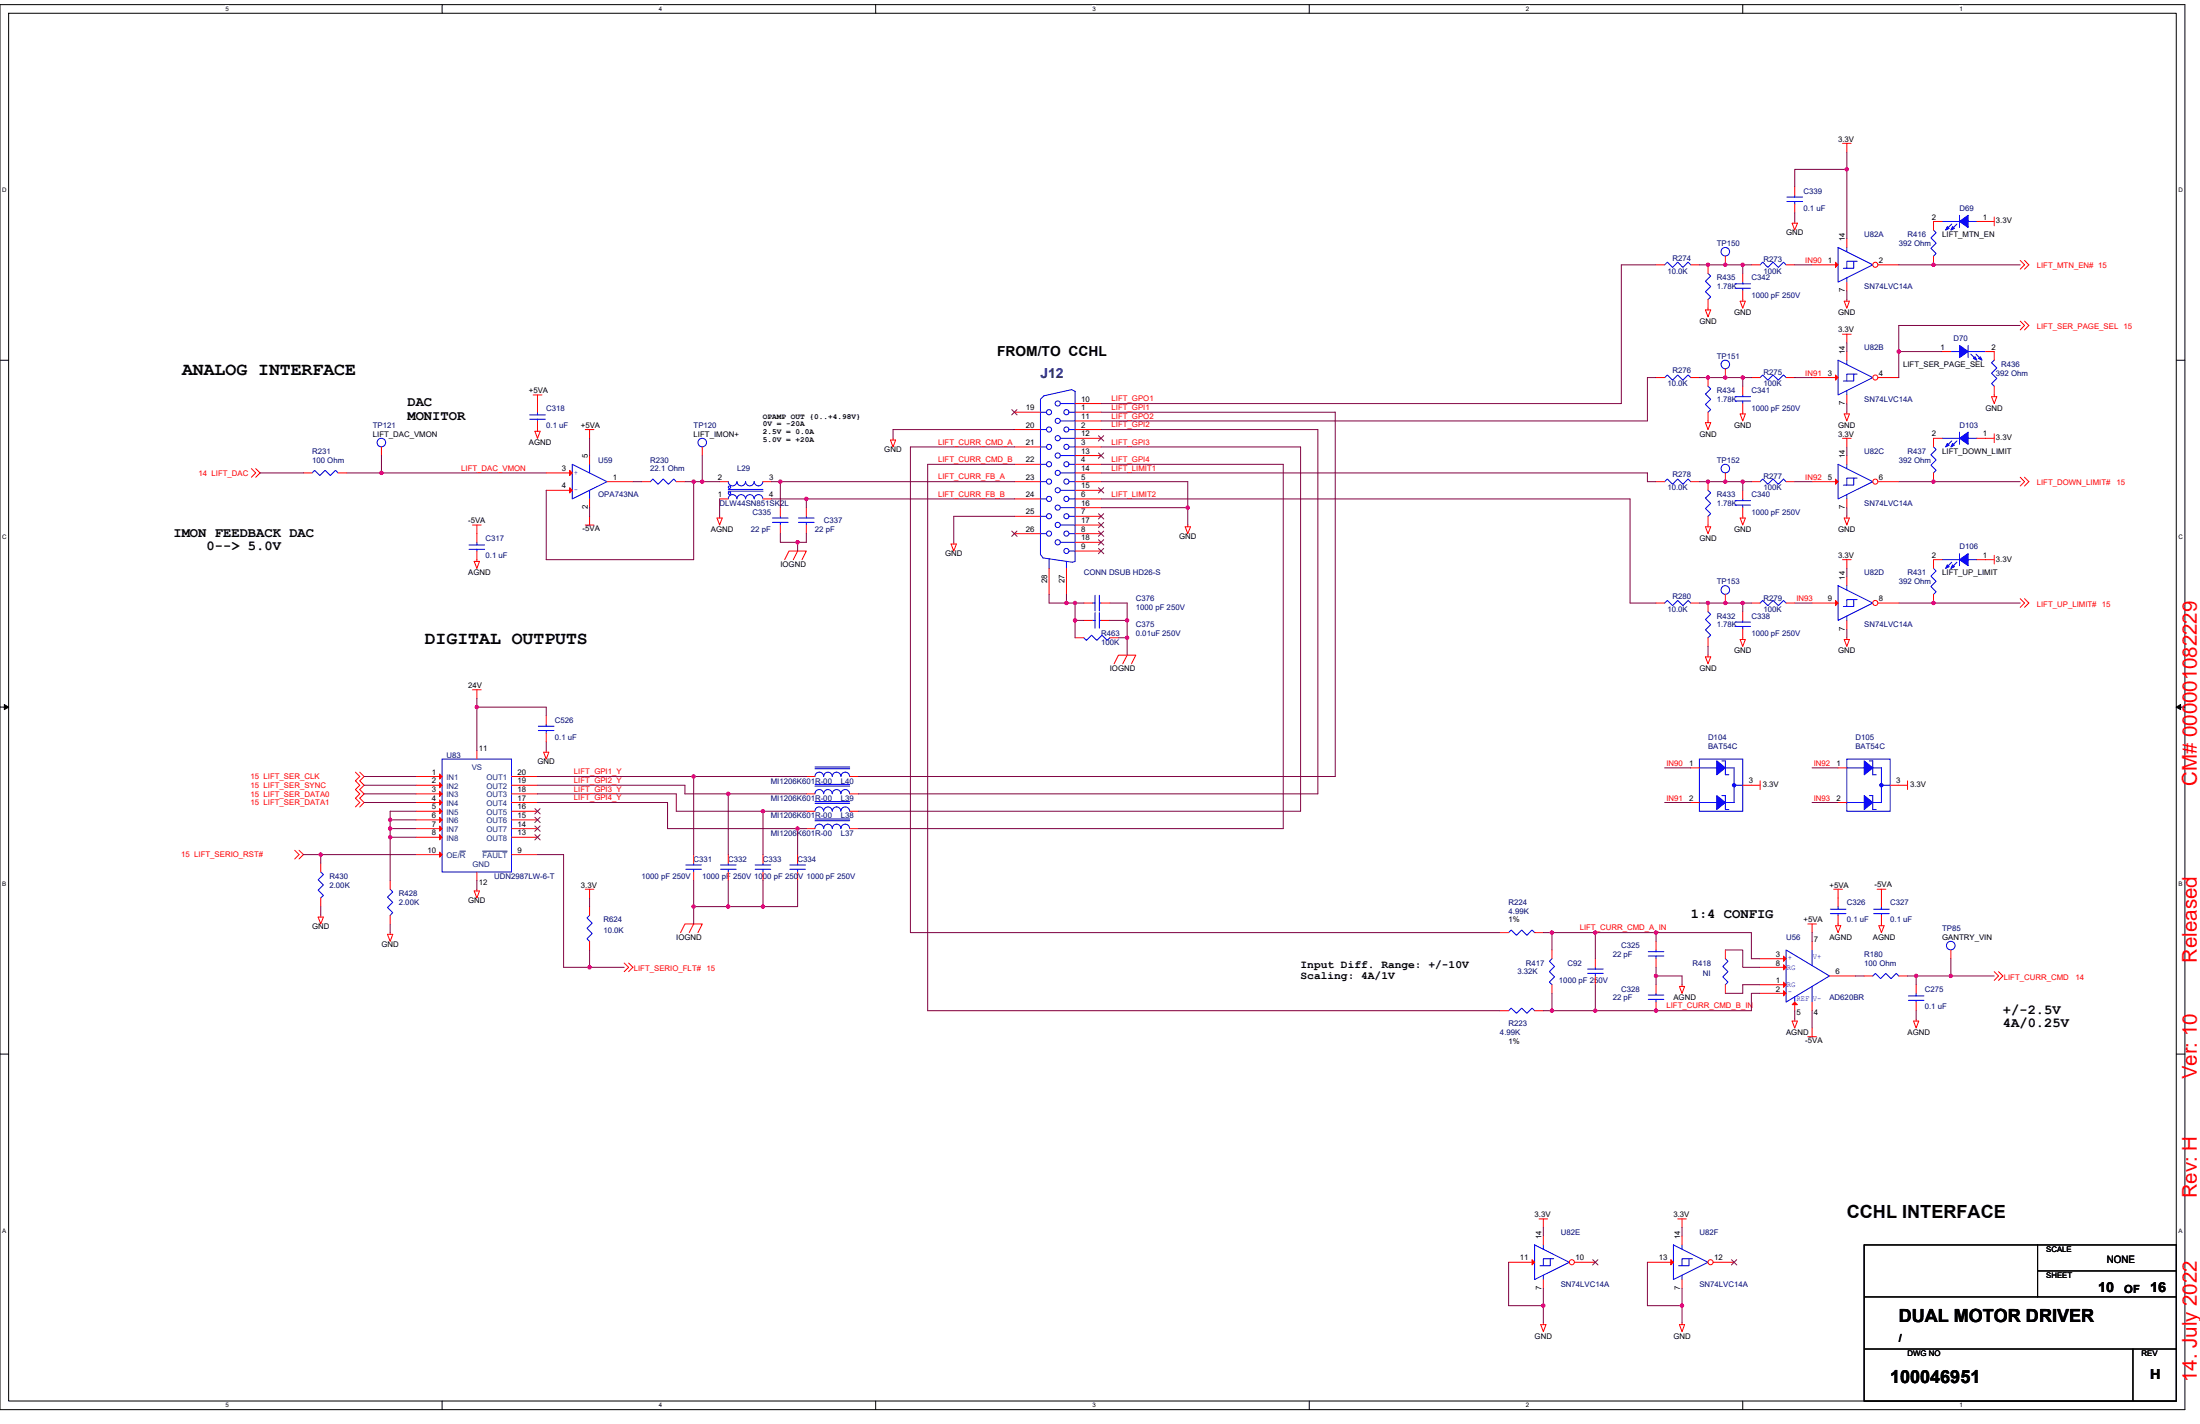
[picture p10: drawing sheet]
<svg xmlns="http://www.w3.org/2000/svg" width="432mm" height="279mm" viewBox="0 0 432 279" stroke-linecap="round" stroke-linejoin="round" font-family="sans-serif">
<path d="M0 .9h428.8v275.7h-428.8zM1.7 2.6h425.4v272.3h-425.4z" fill="none" stroke="#000" stroke-width=".2"/>
<g fill="#fff">
<path d="M44.2 1.1h.7v1.3h-.7z"/>
<path d="M44.2 275.1h.7v1.3h-.7z"/>
</g>
<path d="M86.8 .9v1.7M86.8 274.9v1.7" fill="none" stroke="#000" stroke-width=".2"/>
<g fill="#fff">
<path d="M129.3 1.1h.7v1.3h-.7z"/>
<path d="M129.3 275.1h.7v1.3h-.7z"/>
</g>
<path d="M171.9 .9v1.7M171.9 274.9v1.7" fill="none" stroke="#000" stroke-width=".2"/>
<g fill="#fff">
<path d="M214.4 1.1h.7v1.3h-.7z"/>
<path d="M214.4 275.1h.7v1.3h-.7z"/>
</g>
<path d="M257 .9v1.7M257 274.9v1.7" fill="none" stroke="#000" stroke-width=".2"/>
<g fill="#fff">
<path d="M299.5 1.1h.7v1.3h-.7z"/>
<path d="M299.5 275.1h.7v1.3h-.7z"/>
</g>
<path d="M342.1 .9v1.7M342.1 274.9v1.7" fill="none" stroke="#000" stroke-width=".2"/>
<g fill="#fff">
<path d="M384.6 1.1h.7v1.3h-.7z"/>
<path d="M384.6 275.1h.7v1.3h-.7z"/>
<path d="M.4 36.6h.9v1.4h-.9z"/>
<path d="M427.6 36.6h.8v1.4h-.8z"/>
<path d="M.4 104.7h.9v1.3h-.9z"/>
<path d="M427.6 104.7h.8v1.3h-.8z"/>
</g>
<path d="M0 70.7h1.7M427.1 70.7h1.7" fill="none" stroke="#000" stroke-width=".2"/>
<g fill="#fff">
<path d="M.4 172.8h.8v1.3h-.8z"/>
<path d="M427.6 172.8h.7v1.3h-.7z"/>
</g>
<path d="M0 138.7h1.7M427.1 138.7h1.7" fill="none" stroke="#000" stroke-width=".2"/>
<path d="M.8 138.2l.9 .5-.9 .5zM427.1 138.7l.9-.5v1z" fill="#000" stroke="#000" stroke-width=".2"/>
<g fill="#fff">
<path d="M.4 240.9h.8v1.3h-.8z"/>
<path d="M427.6 240.9h.7v1.3h-.7z"/>
</g>
<path d="M0 206.8h1.7M427.1 206.8h1.7M365.9 254.5h61.2M365.9 244.3h61.2v30.6h-61.2zM399.9 244.3v10.2M399.9 249.4h27.2M365.9 264.7h61.2M418.6 264.7v10.2" fill="none" stroke="#000" stroke-width=".2"/>
<g fill="none" stroke="#f00" stroke-width=".2">
<path d="M361.6 28.1h1.7M362.5 28.1v1.7M338.6 50.2v1.8M341.5 59.1h1.1l-.5 1.4zM342.1 58.8v.3M351.7 43.8h1.1l-.5 1.3zM352.3 43.5v.3M362 59.1h1l-.5 1.4zM362.5 58.8v.3M389.7 43.5h1.7M391.4 42.6v1.7M396.5 51.1l.9 .9-.9 .8"/>
<path d="M397.4 51.1l.8 .9-.8 .8M104.6 77.5h1.8M105.5 77.5v1.7M334.7 60.8h1.1l-.6 1.4zM335.2 60.5v.3M355.7 74.1h5.1M361.6 65.6h1.7M362.5 65.6v1.7M381.2 69h1.7M389.7 69h1.7M390.9 77.8h1l-.5 1.4zM391.4 77.5v.3"/>
<path d="M396.5 63l.9 .9-.9 .8M397.4 63l.8 .9-.8 .8M49.3 91.9l.9 .9-.9 .8M50.2 91.9l.9 .9-.9 .8M105 84.6h1l-.5 1.4zM105.5 84.3v.3M114.9 84.3h1.7M115.7 84.3v1.7M174.8 86.3h1l-.5 1.4zM175.3 86v.3M334.7 82.9h1.1l-.6 1.4zM335.2 82.6v.3"/>
<path d="M341.5 81.2h1.1l-.5 1.4zM342.1 80.9v.3M361.6 86h1.7M362 81.2h1l-.5 1.4zM362.5 86v1.7M362.5 80.9v.3M389.7 86h1.7M391.4 85.1v1.7M396.5 93.6l.9 .9-.9 .9M397.4 93.6l.8 .9-.8 .9M92.7 103h1.7M93.1 110.2h1l-.5 1.3z"/>
<path d="M93.6 109.8v.4M93.6 103v1.7M114.9 103h1.7M115.7 101.3v1.7M140.7 101.6h1.1l-.6 1.4zM141.2 101.3v.3M154 109.8l.9-1.7h3.4l-.9 1.7M156.5 108.1l-.8 1.7M186.7 106.7h1l-.5 1.4zM187.2 106.4v.3M232.6 103.4h1.1l-.6 1.3zM233.1 103v.4"/>
<path d="M334.7 103.4h1.1l-.6 1.3zM335.2 103v.4M338.6 116.6v1.7M341.5 101.6h1.1l-.5 1.4zM342.1 101.3v.3M343.7 118.3h1.8M350.6 118.3h1.7M361.6 109.8h1.7M362 101.6h1l-.5 1.4zM362.5 101.3v.3M362.5 109.8v1.7M389.7 109.8h1.7"/>
<path d="M391.4 109v1.7M396.5 117.5l.9 .8-.9 .9M397.4 117.5l.8 .8-.8 .9M92.7 135.3h1.7M93.6 135.3v1.8M218.7 130.2l.8-1.7h3.4l-.8 1.7M221.2 128.5l-.8 1.7M334.7 128.9h1.1l-.6 1.3zM335.2 128.5v.4M341.5 125.5h1.1l-.5 1.3zM342.1 125.1v.4M362 125.5h1l-.5 1.3z"/>
<path d="M362.5 125.1v.4M69.8 151.5l.8 .9-.8 .8 .8 .9-.8 .8 .8 .9-.8 .8 .8 .9-.8 .8M70.6 151.5l.9 .9-.9 .8 .9 .9-.9 .8 .9 .9-.9 .8 .9 .9-.9 .8M106.7 147.6h1l-.5 1.3zM107.2 147.3v.3M158.3 159.2h1.7M166.8 159.2h1.7M343.7 154.1h1.8M345.5 153.2v1.7M372.7 154.1h1.7M374.4 153.2v1.7M57.8 166.8l.9 .9-.9 .8"/>
<path d="M58.7 166.8l.9 .9-.9 .8M62.4 179.9h1.1l-.6 1.4zM62.9 179.6v.3M93.1 174.8h1l-.5 1.4zM93.6 174.5v.3M114.9 174.5h1.7M115.7 174.5v1.7M158.3 162.6h1.7M166.8 162.6h1.7M359.9 174.5h1.7M360.8 174.5v1.7M368.4 174.5h1.7"/>
<path d="M369.3 174.5v1.7M76.1 183.3h1l-.5 1.4zM76.6 183v.3M122.5 189l.9 .8-.9 .8M123.4 189l.8 .8-.8 .8M133.6 183l.8-1.7h3.4l-.8 1.7M136.1 181.3l-.8 1.7M329.6 193.5h1l-.5 1.4zM330.1 193.2v.3M354.8 181.3h1.7M355.7 181.3v1.7M360.3 181.6h1l-.5 1.4z"/>
<path d="M360.8 181.3v.3M365.9 191.5h1.7M368.8 181.6h1l-.5 1.4zM369.3 181.3v.3M372.7 191.5h1.7M391.4 190.6l.9 .9-.9 .9M392.3 190.6l.8 .9-.8 .9M351.7 200.3h1.1l-.5 1.4zM352.3 200v.3M354.8 203.4h1.7M355.7 201.7v1.7M375.6 200.3h1l-.5 1.4z"/>
<path d="M376.1 200v.3M302.1 239.2h1.7M302.9 239.2v1.7M329.3 239.2h1.7M330.1 239.2v1.7M302.4 259.9h1l-.5 1.4zM302.9 259.6v.3M329.6 259.9h1l-.5 1.4zM330.1 259.6v.3"/>
</g>
<g fill="none" stroke="#00f" stroke-width=".2">
<path d="M360.8 70.7l6.8 3.4-6.8 3.4zM362.5 70.7v.8M362.5 76.6v.9M363.8 73.4v1.4h-2M364.5 73.4h-2v1.4M382.9 69h1.7M386.3 67.8v2.4M386.3 69h3.4M386.8 69.5l1 1M387.8 69.5l1.1 1M345.5 118.3l.5-.5 1 1 1-1 1 1 1.1-1 .5 .5M160 157.3h6.8"/>
<path d="M160 159.2a.85 .85 0 0 1 .8-.9 .85 .85 0 0 1 .8 .9M160 157.6h6.8M161.7 159.2a.84 .84 0 0 1 .8-.9 .84 .84 0 0 1 .8 .9 .85 .85 0 0 1 .9-.9 .85 .85 0 0 1 .8 .9M165.1 159.2a.85 .85 0 0 1 .8-.9 .85 .85 0 0 1 .9 .9M160 160.7h6.8M160 161h6.8M161.6 162.6a.85 .85 0 0 0-.8-.9 .85 .85 0 0 0-.8 .9M165 162.6a.85 .85 0 0 0-.8-.9 .85 .85 0 0 0-.9 .9 .84 .84 0 0 0-.8-.9 .84 .84 0 0 0-.8 .9M166.8 162.6a.85 .85 0 0 0-.9-.9 .85 .85 0 0 0-.8 .9M367.6 191.5l.5-.5 1 1 1-1 1.1 1 1-1 .5 .5"/>
<circle cx="338.6" cy="49.4" r=".84"/>
<circle cx="338.6" cy="115.8" r=".84"/>
</g>
<g fill="#00f" stroke="#00f" stroke-width=".2">
<path d="M384.6 67.8l1.7 1.2-1.7 1.2z"/>
<path d="M388.7 70l.3 .7-.7-.4z"/>
<path d="M387.7 70l.3 .7-.7-.4z"/>
</g>
<path d="M360.3 73.6l.5 .5-.5 .5z" fill="#f00" stroke="#f00" stroke-width=".2"/>
<circle cx="368.1" cy="74.1" r=".5" fill="#fff" stroke="#f00" stroke-width=".2"/>
<g fill="none" stroke="#f00" stroke-width=".2">
<path d="M335.2 52v1.7M335.2 58.8v1.7M362.5 77.5v1.7M362.5 69v1.7M368.6 74.1h4.1M153.2 99.6v1.7M343.7 94.5h1.8M350.6 94.5h1.7M153.2 103v1.7M325 118.3h1.7M331.9 118.3h1.6M211 125.1h1.7"/>
<path d="M217.8 125.1h1.7M342.1 120v1.7M342.1 123.4v1.7M156.5 167.7v1.7M156.5 171.1v1.7M304.6 193.2v1.7M304.6 186.4v1.7M313.1 188.1v1.7M313.1 191.5v1.7M325 184.7v1.7M325 188.1v1.7M296.1 247.7h5.1"/>
</g>
<g fill="none" stroke="#00f" stroke-width=".2">
<path d="M335.2 53.7l.6 .5-1.1 1 1.1 1-1.1 1 1.1 1.1-.6 .5M345.5 94.5l.5-.5 1 1 1-1 1 1 1.1-1 .5 .5M151.6 102.5h3.1M151.6 101.6h3.1M153.2 101.3v.3M153.2 102.5v.5M326.7 118.3l.6-.5 1 1 1-1 1 1 1-1 .6 .5M212.7 125.1l.5 .5 1-1 1.1 1 1-1 1 1 .5-.5M340.5 122.9h3.1M340.5 122.1h3.1M342.1 121.7v.4M342.1 122.9v.5"/>
<path d="M155 170.6h3.1M155 169.7h3.1M156.5 169.4v.3M156.5 170.6v.5M304.6 188.1l-.5 .5 1 1-1 1 1 1.1-1 1 .5 .5M311.6 191h3.1M311.6 190.1h3.1M313.1 189.8v.3M313.1 191v.5M323.5 187.6h3.1M323.5 186.7h3.1M325 186.4v.3"/>
<path d="M325 187.6v.5M301.2 244.3l6.8 3.4-6.8 3.4zM302.9 244.3v.8M302.9 250.2v.9M304.3 247v1.3h-2.1M304.9 247h-2v1.3"/>
</g>
<path d="M300.7 247.2l.5 .5-.5 .5z" fill="#f00" stroke="#f00" stroke-width=".2"/>
<circle cx="308.5" cy="247.7" r=".5" fill="#fff" stroke="#f00" stroke-width=".2"/>
<g fill="none" stroke="#f00" stroke-width=".2">
<path d="M343.7 52h1.8M350.6 52h1.7M343.7 74.1h1.8M350.6 74.1h1.7M379.5 86h1.7M388 86h1.7M360.8 150.7h1.7M360.8 157.5h1.7M371 154.1h1.7M142.9 167.7v1.7M142.9 171.1v1.7M149.8 167.7v1.7"/>
<path d="M149.8 171.1v1.7M345.5 188.1h5.1M345.5 189.8h5.1M345.5 193.2h5.1M345.5 194.9h5.1M352.3 196.6v1.7M355.7 196.6v1.7M355.7 184.7v1.7M359.1 191.5h5.1M302.9 251.1v1.7M302.9 242.5v1.8M309 247.7h4.1"/>
<path d="M323.3 247.7h5.1"/>
</g>
<path d="M312.6 247.2l1 1M313.6 247.2l-1 1" fill="none" stroke="#804000" stroke-width=".2"/>
<g fill="none" stroke="#00f" stroke-width=".2">
<path d="M345.5 52l.5-.6 1 1.1 1-1.1 1 1.1 1.1-1.1 .5 .6M345.5 74.1l.5-.5 1 1 1-1 1 1 1.1-1 .5 .5M381.2 86h3.4M383.1 86.5l-1.1 1M384.1 86.5l-1 1M384.6 84.8v2.4M386.3 86h1.7M362.5 148.9h8.5v10.3h-8.5zM362.5 157.5h3.4M362.5 150.7h3.4M366.9 149.3h.7v2.7h.7M366.9 156.1h.7v2.7h.7"/>
<path d="M367.6 150.7h1.7v6.8h-1.7M369.3 154.1h1.7M141.4 170.6h3.1M141.4 169.7h3.1M142.9 169.4v.3M142.9 170.6v.5M148.2 170.6h3.1M148.2 169.7h3.1M149.8 169.4v.3M149.8 170.6v.5M350.6 186.4l8.5 5.1-8.5 5.1zM352.3 195.6v1"/>
<path d="M355.7 186.4v3.1M355.7 193.5v3.1M328.4 244.3l6.8 3.4-6.8 3.4zM330.1 244.3v.8M330.1 250.2v.9M331.5 247v1.3h-2M332.2 247h-2.1v1.3"/>
</g>
<g fill="#00f" stroke="#00f" stroke-width=".2">
<path d="M384.6 86l1.7-1.2v2.4z"/>
<path d="M382.2 87l.4 .4-.7 .3z"/>
<path d="M383.2 87l.4 .4-.7 .3z"/>
<path d="M365.9 149.3l1.7 1.4-1.7 1.3z"/>
<path d="M365.9 156.1l1.7 1.4-1.7 1.3z"/>
<circle cx="369.3" cy="154.1" r=".33"/>
</g>
<g fill="#f00" stroke="#f00" stroke-width=".2">
<path d="M350.1 187.6l.5 .5-.5 .5z"/>
<path d="M350.1 189.3l.5 .5-.5 .5z"/>
<path d="M350.1 192.7l.5 .5-.5 .5z"/>
<path d="M350.1 194.4l.5 .5-.5 .5z"/>
<path d="M351.7 197.1l.6-.5 .5 .5z"/>
<path d="M327.9 247.2l.5 .5-.5 .5z"/>
</g>
<circle cx="335.7" cy="247.7" r=".5" fill="#fff" stroke="#f00" stroke-width=".2"/>
<g fill="none" stroke="#f00" stroke-width=".2">
<path d="M342.1 53.7v1.7M342.1 57.1v1.7M355.7 52h5.1M335.2 74.1v1.7M59.6 92.8h1.7M66.4 92.8h1.7M335.2 80.9v1.7M335.2 94.5v1.7M338.6 92.8v1.7M379.5 86v1.7M379.5 92.8v1.7M335.2 101.3v1.7"/>
<path d="M62.9 169.4v1.7M62.9 176.2v1.7M294.4 198.3h1.7M301.2 198.3h1.7M325 193.2v1.7M325 196.6v1.7M338.6 193.2v1.7M338.6 186.4v1.7M376.1 196.6v1.7M376.1 193.2v1.7M330.1 251.1v1.7M330.1 242.5v1.8"/>
<path d="M336.3 247.7h4.1"/>
</g>
<path d="M339.9 247.2l1 1M340.9 247.2l-1.1 1" fill="none" stroke="#804000" stroke-width=".2"/>
<g fill="none" stroke="#00f" stroke-width=".2">
<path d="M340.5 56.6h3.1M340.5 55.7h3.1M342.1 55.4v.3M342.1 56.6v.5M360.8 48.6l6.8 3.4-6.8 3.4zM362.5 48.6v.8M362.5 54.5v.9M363.8 51.3v1.3h-2M364.5 51.3h-2v1.3M335.2 75.8l.6 .5-1.1 1 1.1 1-1.1 1.1 1.1 1-.6 .5M61.3 92.8l.5-.5 1 1 1-1 1 1 1-1 .6 .5M335.2 96.2l.6 .5-1.1 1 1.1 1.1-1.1 1 1.1 1-.6 .5"/>
<path d="M379.5 87.7l.5 .5-1 1 1 1.1-1 1 1 1-.5 .5M62.9 171.1l.6 .5-1.1 1 1.1 1-1.1 1 1.1 1.1-.6 .5M296.1 198.3l.5-.5 1 1 1.1-1 1 1 1-1 .5 .5M323.5 196.1h3.1M323.5 195.2h3.1M325 194.9v.3M325 196.1v.5M338.6 188.1l.6 .5-1.1 1 1.1 1-1.1 1.1 1.1 1-.6 .5M374.6 195.4h3M374.6 196.3h3M376.1 196.3v.3M376.1 194.9v.5"/>
<circle cx="338.6" cy="91.9" r=".84"/>
</g>
<path d="M360.3 51.5l.5 .5-.5 .5z" fill="#f00" stroke="#f00" stroke-width=".2"/>
<circle cx="368.1" cy="52" r=".5" fill="#fff" stroke="#f00" stroke-width=".2"/>
<g fill="none" stroke="#f00" stroke-width=".2">
<path d="M362.5 55.4v1.7M362.5 46.8v1.8M368.6 52h4.1M338.6 72.4v1.7M212.7 118.3h1.7M216.1 118.3h1.7M355.7 118.3h5.1M212.7 121.7h1.7M216.1 121.7h1.7M81.7 152.4h5.1M81.7 154.1h5.1M81.7 155.8h5.1"/>
<path d="M81.7 157.5h5.1M81.7 159.2h5.1M93.6 147.3v1.6M100.4 152.4h5.1M100.4 154.1h5.1M100.4 155.8h5.1M100.4 157.5h5.1M100.4 159.2h5.1M158.3 155.8h1.7M158.3 152.4h1.7M166.8 155.8h1.7M166.8 152.4h1.7"/>
<path d="M81.7 160.9h5.1M81.7 162.6h5.1M81.7 164.3h5.1M81.7 167.7h5.1M93.6 171.1v1.7M100.4 160.9h5.1M100.4 162.6h5.1M100.4 164.3h5.1M100.4 167.7h5.1M360.8 179.6v1.7M360.8 176.2v1.7M369.3 179.6v1.7"/>
<path d="M369.3 176.2v1.7"/>
</g>
<g fill="none" stroke="#00f" stroke-width=".2">
<path d="M214.4 118.3h.5M214.9 116.8v3.1M215.8 118.3h.3M215.8 116.8v3.1M360.8 114.9l6.8 3.4-6.8 3.4zM362.5 114.9v.9M363.8 117.6v1.4h-2M364.5 117.6h-2v1.4M214.4 121.7h.5M214.9 120.2v3.1M215.8 121.7h.3M215.8 120.2v3.1"/>
<path d="M362.5 120.9v.8M86.8 148.9h13.6v22.2h-13.6zM160 153.9h6.8M160 150.5h6.8M160 154.2h6.8M160 150.8h6.8M161.6 155.7a.85 .85 0 0 0-.8-.8 .85 .85 0 0 0-.8 .8M161.6 152.3a.85 .85 0 0 0-.8-.8 .85 .85 0 0 0-.8 .8M165 155.7a.85 .85 0 0 0-.8-.8 .85 .85 0 0 0-.9 .8 .84 .84 0 0 0-.8-.8 .84 .84 0 0 0-.8 .8M165 152.3a.85 .85 0 0 0-.8-.8 .85 .85 0 0 0-.9 .8 .84 .84 0 0 0-.8-.8 .84 .84 0 0 0-.8 .8M166.8 155.7a.85 .85 0 0 0-.9-.8 .85 .85 0 0 0-.8 .8M166.8 152.3a.85 .85 0 0 0-.9-.8 .85 .85 0 0 0-.8 .8"/>
<path d="M359.2 178.4h3.1M359.2 179.3h3.1M360.8 179.3v.3M360.8 177.9v.5M367.7 178.4h3.1M367.7 179.3h3.1M369.3 179.3v.3M369.3 177.9v.5"/>
<circle cx="338.6" cy="71.5" r=".84"/>
</g>
<g fill="#f00" stroke="#f00" stroke-width=".2">
<path d="M86.3 151.8l.5 .6-.5 .5z"/>
<path d="M86.3 153.6l.5 .5-.5 .5z"/>
<path d="M86.3 155.3l.5 .5-.5 .5z"/>
<path d="M86.3 157l.5 .5-.5 .5z"/>
<path d="M86.3 158.7l.5 .5-.5 .5z"/>
<path d="M86.3 160.4l.5 .5-.5 .5z"/>
<path d="M86.3 162.1l.5 .5-.5 .5z"/>
<path d="M86.3 163.8l.5 .5-.5 .5z"/>
<path d="M86.3 167.2l.5 .5-.5 .5z"/>
<path d="M360.3 117.8l.5 .5-.5 .5z"/>
</g>
<path d="M105 158.7l1 1M106 158.7l-1 1M105 160.4l1 1M105 162.1l1 1M105 163.8l1 1M106 160.4l-1 1M106 162.1l-1 1M106 163.8l-1 1" fill="none" stroke="#804000" stroke-width=".2"/>
<path d="M90.3 167h1.1M94.7 167h4.8" fill="none" stroke="#004080" stroke-width=".2"/>
<circle cx="368.1" cy="118.3" r=".5" fill="#fff" stroke="#f00" stroke-width=".2"/>
<g fill="none" stroke="#f00" stroke-width=".2">
<path d="M352.3 36.6v1.7M325 52h1.7M331.9 52h1.6M352.3 40v1.7M379.5 50.2v1.8M381.2 43.5h-1.7v1.6M388 43.5h1.7M105.5 79.2v1.7M211 79.2h5.1M325 74.1h1.7M331.9 74.1h1.6M342.1 75.8v1.7"/>
<path d="M342.1 79.2v1.7M391.4 69v1.7M391.4 75.8v1.7M74.9 87.7v1.7M105.5 82.6v1.7M107.2 92.8h5.1M107.2 96.2h5.1M115.7 97.9v1.7M115.7 89.4v1.7M119.1 94.5h5.1M125.9 94.5h1.7M132.7 94.5h1.7"/>
<path d="M141.2 97.9h1.7M141.2 94.5h1.7M149.8 97.9h1.6M149.8 94.5h1.6M199.1 80.9h5.1M199.1 84.3h5.1M199.1 87.7h5.1M199.1 91.1h5.1M199.1 94.5h5.1M199.1 97.9h5.1M211 80.9h5.1M211 84.3h5.1"/>
<path d="M211 87.7h5.1M211 91.1h5.1M211 94.5h5.1M211 97.9h5.1M211 82.6h5.1M211 86h5.1M211 89.4h5.1M211 92.8h5.1M211 96.2h5.1M211 99.6h5.1M325 94.5h1.7M331.9 94.5h1.6"/>
<path d="M342.1 96.2v1.7M342.1 99.6v1.7M355.7 94.5h5.1M93.6 108.1v1.7M93.6 104.7v1.7M199.1 101.3h5.1M199.1 104.7h5.1M205.9 111.5v5.1M209.3 111.5v5.1M211 101.3h5.1M211 104.7h5.1M211 108.1h5.1"/>
<path d="M211 103h5.1M211 106.4h5.1M335.2 118.3v1.7M362.5 113.2v1.7M368.6 118.3h4.1M379.5 116.6v1.7M381.2 109.8h-1.7v1.7M388 109.8h1.7M335.2 125.1v1.7M362.5 121.7v1.7M107.2 140.4v1.8M107.2 143.8v1.8"/>
<path d="M331.9 150.7h1.6M331.9 157.5h1.6M342.1 154.1h1.6M76.6 172.8v1.7M76.6 179.6v1.7M115.7 177.9v1.7M115.7 184.7v1.7"/>
</g>
<g fill="none" stroke="#00f" stroke-width=".2">
<path d="M350.7 39.5h3.1M350.7 38.7h3.1M352.3 38.3v.4M352.3 39.5v.5M326.7 52l.6-.6 1 1.1 1-1.1 1 1.1 1-1.1 .6 .6M379.5 45.1l.5 .6-1 1 1 1-1 1 1 1-.5 .5M381.2 43.5h3.4M383.1 44l-1.1 1M384.1 44l-1 1M384.6 42.2v2.4M386.3 43.5h1.7M204.2 78.3l.7-.6 5.4-1.2 .7 .3v33.4l-.5 .1-5.8-.8-.5-.7z"/>
<path d="M208.1 79.2h2.9M326.7 74.1l.6-.5 1 1 1-1 1 1 1-1 .6 .5M340.5 78.7h3.1M340.5 77.8h3.1M342.1 77.5v.3M342.1 78.7v.5M391.4 70.7l-.5 .5 1 1-1 1 1 1.1-1 1 .5 .5M104 81.4h3M104 82.3h3M105.5 82.3v.3M105.5 80.9v.5M112.3 91.1l6.8 3.4-6.8 3.4z"/>
<path d="M115.7 91.1v1.7M115.7 96.2v1.7M127.6 94.5l.5-.5 1.1 1 1-1 1 1 1-1 .5 .5M142.9 96h6.9M142.9 94.5a.85 .85 0 0 0 .9 .8 .85 .85 0 0 0 .8-.8 .85 .85 0 0 0 .9 .8 .85 .85 0 0 0 .8-.8M142.9 96.4h6.9M142.9 97.9a.86 .86 0 0 1 .9-.9 .86 .86 0 0 1 .9 .9 .84 .84 0 0 1 .8-.9 .84 .84 0 0 1 .8 .9M146.3 97.9a.85 .85 0 0 1 .9-.9 .85 .85 0 0 1 .8 .9 .85 .85 0 0 1 .9-.9 .85 .85 0 0 1 .8 .9M149.7 94.5a.85 .85 0 0 1-.8 .8 .85 .85 0 0 1-.9-.8 .85 .85 0 0 1-.8 .8 .85 .85 0 0 1-.9-.8M204.2 97.9h1.2M204.2 94.5h1.2M204.2 91.1h1.2"/>
<path d="M204.2 87.7h1.2M204.2 84.3h1.2M204.2 80.9h1.2M208.1 99.6h2.9M208.1 96.2h2.9M208.1 92.8h2.9M208.1 89.4h2.9M208.1 86h2.9M208.1 82.6h2.9M209.8 97.9h1.2M209.8 94.5h1.2M209.8 91.1h1.2"/>
<path d="M209.8 87.7h1.2M209.8 84.3h1.2M209.8 80.9h1.2M326.7 94.5l.6-.5 1 1 1-1 1 1 1-1 .6 .5M340.5 99.1h3.1M340.5 98.2h3.1M342.1 97.9v.3M342.1 99.1v.5M360.8 91.1l6.8 3.4-6.8 3.4zM362.5 91.1v.8M362.5 97v.9M363.8 93.8v1.4h-2"/>
<path d="M364.5 93.8h-2v1.4M92.1 106.9h3M92.1 107.8h3M93.6 107.8v.3M93.6 106.4v.5M204.2 104.7h1.2M204.2 101.3h1.2M205.9 109.6v1.9M208.1 106.4h2.9M208.1 103h2.9M209.3 110.2v1.3M209.8 108.1h1.2"/>
<path d="M209.8 104.7h1.2M209.8 101.3h1.2M379.5 111.5l.5 .5-1 1.1 1 1-1 1 1 1-.5 .5M381.2 109.8h3.4M383.1 110.3l-1.1 1.1M384.1 110.3l-1 1.1M384.6 108.6v2.4M386.3 109.8h1.7M335.2 120l.6 .5-1.1 1.1 1.1 1-1.1 1 1.1 1-.6 .5M105.7 143.3h3M105.7 142.5h3M107.2 142.2v.3"/>
<path d="M107.2 143.3v.5M333.5 148.9h8.6v10.3h-8.6zM333.5 157.5h3.5M333.5 150.7h3.5M338 149.3h.6v2.7h.7M338 156.1h.6v2.7h.7M338.6 150.7h1.8v6.8h-1.8M340.4 154.1h1.7M76.6 174.5l.5 .5-1 1 1 1-1 1.1 1 1-.5 .5M115.7 179.6l-.5 .5 1 1-1 1 1 1.1-1 1 .5 .5"/>
<circle cx="207.6" cy="79.2" r=".51"/>
<circle cx="74.9" cy="86.8" r=".84"/>
<circle cx="143.2" cy="95.6" r=".24"/>
<circle cx="143.2" cy="96.8" r=".24"/>
<circle cx="205.9" cy="97.9" r=".51"/>
<circle cx="205.9" cy="80.9" r=".51"/>
<circle cx="205.9" cy="94.5" r=".51"/>
<circle cx="205.9" cy="84.3" r=".5"/>
<circle cx="205.9" cy="91.1" r=".5"/>
<circle cx="205.9" cy="87.7" r=".5"/>
<circle cx="207.6" cy="89.4" r=".51"/>
<circle cx="207.6" cy="86" r=".51"/>
<circle cx="207.6" cy="92.8" r=".51"/>
<circle cx="207.6" cy="96.2" r=".51"/>
<circle cx="207.6" cy="99.6" r=".51"/>
<circle cx="207.6" cy="82.6" r=".51"/>
<circle cx="209.3" cy="80.9" r=".51"/>
<circle cx="209.3" cy="97.9" r=".51"/>
<circle cx="209.3" cy="94.5" r=".51"/>
<circle cx="209.3" cy="87.7" r=".5"/>
<circle cx="209.3" cy="84.3" r=".5"/>
<circle cx="209.3" cy="91.1" r=".5"/>
<circle cx="205.9" cy="101.3" r=".5"/>
<circle cx="205.9" cy="104.7" r=".5"/>
<circle cx="207.6" cy="106.4" r=".51"/>
<circle cx="207.6" cy="103" r=".51"/>
<circle cx="209.3" cy="108.1" r=".5"/>
<circle cx="209.3" cy="104.7" r=".5"/>
<circle cx="209.3" cy="101.3" r=".5"/>
</g>
<g fill="#f00" stroke="#f00" stroke-width=".2">
<path d="M111.8 92.3l.5 .5-.5 .5z"/>
<path d="M111.8 95.7l.5 .5-.5 .5z"/>
<path d="M360.3 94l.5 .5-.5 .5z"/>
</g>
<g fill="#00f" stroke="#00f" stroke-width=".2">
<path d="M337 149.3l1.6 1.4-1.6 1.3z"/>
<path d="M337 156.1l1.6 1.4-1.6 1.3z"/>
<path d="M384.6 43.5l1.7-1.3v2.4z"/>
<path d="M382.2 44.5l.4 .3-.7 .3z"/>
<path d="M383.2 44.5l.4 .3-.7 .3z"/>
<path d="M384.6 109.8l1.7-1.2v2.4z"/>
<path d="M382.2 110.8l.4 .4-.7 .3z"/>
<path d="M383.2 110.8l.4 .4-.7 .3z"/>
<circle cx="340.3" cy="154.1" r=".33"/>
</g>
<g fill="none" stroke="#804000" stroke-width=".2">
<path d="M198.6 80.4l1 1M199.6 80.4l-1 1M215.6 85.5l1 1M215.6 88.9l1 1M215.6 95.7l1 1M216.6 85.5l-1 1M216.6 88.9l-1 1M216.6 95.7l-1 1M198.6 104.2l1 1M199.6 104.2l-1 1M215.6 100.8l1 1M215.6 104.2l1 1"/>
<path d="M215.6 107.6l1 1M215.6 102.5l1 1M215.6 105.9l1 1M216.6 100.8l-1 1M216.6 104.2l-1 1M216.6 107.6l-1 1M216.6 102.5l-1 1M216.6 105.9l-1 1"/>
</g>
<circle cx="368.1" cy="94.5" r=".5" fill="#fff" stroke="#f00" stroke-width=".2"/>
<path d="M137.8 87.7v1.7M158.3 99.6v1.7M362.5 97.9v1.7M362.5 89.4v1.7M368.6 94.5h4.1M158.3 103v1.7M136.1 167.7v1.7M136.1 171.1v1.7M294.4 183h1.7M301.2 183h1.7M382.9 186.4v1.7" fill="none" stroke="#f00" stroke-width=".2"/>
<g fill="none" stroke="#00f" stroke-width=".2">
<path d="M156.7 102.5h3.1M156.7 101.6h3.1M158.3 101.3v.3M158.3 102.5v.5M134.6 170.6h3.1M134.6 169.7h3.1M136.1 169.4v.3M136.1 170.6v.5M296.1 183l.5-.5 1 1 1.1-1 1 1 1-1 .5 .5"/>
<circle cx="137.8" cy="86.8" r=".84"/>
<circle cx="382.9" cy="185.5" r=".84"/>
</g>
<g fill="none" stroke="#800040" stroke-width=".2">
<path d="M362.5 33.2v13.6M362.5 29.8v3.4h-10.2v3.4M325 52h-6.8v27.2h-102.1M333.5 52h8.6M342.1 52v1.7M342.1 52h1.6M352.3 52h3.4M352.3 41.7v1.8M362.5 57.1v1.7M372.7 52h23.8M325 74.1h-1.7v8.5h-107.2M333.5 74.1h8.6"/>
<path d="M342.1 74.1v1.7M342.1 74.1h1.6M352.3 74.1h3.4M362.5 67.3v1.7M362.5 79.2v1.7M381.2 69h-8.5v5.1M396.5 63.9h-23.8v5.1M51.1 92.8h8.5M68.1 92.8h6.8M74.9 92.8h32.3M74.9 89.4v3.4M115.7 86v3.4"/>
<path d="M115.7 99.6v1.7M124.2 94.5h1.7M134.4 94.5h1.7M136.1 94.5h1.7M136.1 94.5v15.3h-28.9v-13.6M137.8 89.4v5.1h3.4M141.2 97.9v3.4M151.4 97.9h6.9M151.4 94.5h1.8M153.2 94.5h45.9M153.2 94.5v5.1M158.3 97.9h40.8"/>
<path d="M158.3 97.9v1.7M199.1 87.7h-20.4v95.3h115.7M199.1 91.1h-17v107.2h112.3M199.1 84.3h-23.8v1.7M216.1 87.7h39.2v71.5h-86.8M216.1 80.9h46v71.5h-93.6M216.1 91.1h35.8v71.5h-83.4M216.1 92.8h107.2v1.7h1.7M216.1 84.3h42.6v71.5h-90.2M216.1 94.5h17v8.5M216.1 99.6h17M216.1 97.9h103.8v20.4h5.1"/>
<path d="M333.5 94.5h8.6M342.1 94.5v1.7M342.1 94.5h1.6M352.3 94.5h3.4M362.5 99.6v1.7M362.5 87.7v1.7M372.7 94.5h23.8M153.2 104.7v1.7h3.3M156.5 106.4v1.7M158.3 104.7v1.7h-1.8M199.1 101.3h-11.9v5.1M205.9 116.6v1.7h3.4"/>
<path d="M209.3 116.6v1.7h1.7M211 118.3h1.7M211 118.3v3.4h1.7M217.8 118.3h3.4v3.4M333.5 118.3h8.6M342.1 118.3v1.7M342.1 118.3h1.6M352.3 118.3h3.4M362.5 111.5v1.7M372.7 118.3h23.8M93.6 137.1v1.6h13.6v1.7M93.6 138.7v8.6"/>
<path d="M211 121.7v3.4M217.8 121.7h3.4M219.5 125.1h1.7M221.2 121.7v3.4M221.2 125.1v3.4M335.2 126.8v1.7M362.5 123.4v1.7M71.5 152.4h10.2M71.5 157.5h10.2M71.5 155.8h10.2M71.5 154.1h10.2M81.7 159.2h-5.1v1.7"/>
<path d="M105.5 157.5h25.5v5.1h25.5v5.1M105.5 154.1h28.9v1.7h8.5M105.5 155.8h27.2v3.4h17.1M105.5 152.4h30.6v15.3M107.2 145.6v1.7M136.1 152.4h22.2M142.9 155.8v11.9M142.9 155.8h15.4M149.8 159.2h8.5M149.8 159.2v8.5M326.7 157.5h5.2M326.7 150.7h5.2"/>
<path d="M355.7 157.5h5.1M355.7 150.7h5.1M59.6 167.7h3.3M62.9 167.7h18.8M62.9 167.7v1.7M62.9 177.9v1.7M76.6 164.3h5.1M76.6 162.6h5.1M76.6 160.9h5.1M76.6 164.3v8.5M76.6 160.9v1.7M76.6 162.6v1.7"/>
<path d="M93.6 172.8v1.7M105.5 167.7h5.1v22.1h5.1M115.7 176.2v1.7M136.1 177.9h6.8M136.1 172.8v5.1M136.1 177.9v3.4M142.9 172.8v5.1M149.8 172.8v5.1M156.5 162.6h1.8M156.5 172.8v5.1h-13.6M76.6 181.3v1.7M115.7 186.4v3.4h6.8"/>
<path d="M302.9 183h1.7v3.4M302.9 198.3h1.7M304.6 198.3h8.5M304.6 183h8.5v5.1M304.6 194.9v3.4M313.1 183h11.9v1.7M313.1 193.2v5.1M325 189.8v1.7M325 191.5v1.7M325 191.5h5.1v1.7M325 183h18.7v5.1h1.8M338.6 186.4h3.5v3.4h3.4"/>
<path d="M345.5 194.9h-1.8v3.4h-30.6M345.5 193.2h-3.4v1.7h-3.5M352.3 198.3v1.7M355.7 183v1.7M355.7 198.3v3.4M364.2 191.5h1.7M374.4 191.5h1.7M376.1 191.5v1.7M376.1 198.3v1.7M376.1 191.5h6.8M382.9 191.5h8.5M382.9 188.1v3.4"/>
<path d="M296.1 247.7v8.5h6.8M302.9 240.9v1.6M302.9 256.2v3.4M302.9 252.8v3.4M323.3 247.7v8.5h6.8M330.1 240.9v1.6M330.1 256.2v3.4M330.1 252.8v3.4"/>
</g>
<g fill="#f0f" stroke="#f0f" stroke-width=".2">
<circle cx="233.1" cy="99.6" r=".33"/>
<circle cx="211" cy="121.7" r=".33"/>
<circle cx="211" cy="118.3" r=".33"/>
<circle cx="221.2" cy="125.1" r=".33"/>
<circle cx="221.2" cy="121.7" r=".33"/>
<circle cx="209.3" cy="118.3" r=".33"/>
<circle cx="338.6" cy="94.5" r=".33"/>
<circle cx="335.2" cy="94.5" r=".33"/>
<circle cx="338.6" cy="118.3" r=".33"/>
<circle cx="335.2" cy="118.3" r=".33"/>
<circle cx="379.5" cy="52" r=".33"/>
<circle cx="335.2" cy="52" r=".33"/>
<circle cx="362.5" cy="33.2" r=".33"/>
<circle cx="342" cy="118.3" r=".33"/>
<circle cx="379.5" cy="94.5" r=".33"/>
<circle cx="379.5" cy="118.3" r=".33"/>
<circle cx="342" cy="74.1" r=".33"/>
<circle cx="342" cy="94.5" r=".33"/>
<circle cx="342" cy="52" r=".33"/>
<circle cx="338.6" cy="52" r=".33"/>
<circle cx="338.6" cy="74.1" r=".33"/>
<circle cx="335.2" cy="74.1" r=".33"/>
<circle cx="382.9" cy="191.5" r=".33"/>
<circle cx="376.1" cy="191.5" r=".33"/>
<circle cx="325" cy="183" r=".33"/>
<circle cx="313.1" cy="183" r=".33"/>
<circle cx="325" cy="198.3" r=".33"/>
<circle cx="313.1" cy="198.3" r=".33"/>
<circle cx="304.6" cy="183" r=".33"/>
<circle cx="304.6" cy="198.3" r=".33"/>
<circle cx="325" cy="191.5" r=".33"/>
<circle cx="136.1" cy="94.5" r=".33"/>
<circle cx="156.5" cy="106.4" r=".33"/>
<circle cx="74.9" cy="92.8" r=".33"/>
<circle cx="137.8" cy="94.5" r=".33"/>
<circle cx="149.7" cy="159.2" r=".33"/>
<circle cx="142.9" cy="177.9" r=".33"/>
<circle cx="142.9" cy="155.8" r=".33"/>
<circle cx="149.7" cy="177.9" r=".33"/>
<circle cx="136.1" cy="152.3" r=".33"/>
<circle cx="156.5" cy="162.6" r=".33"/>
<circle cx="136.1" cy="177.9" r=".33"/>
<circle cx="62.9" cy="167.7" r=".33"/>
<circle cx="153.1" cy="94.5" r=".33"/>
<circle cx="158.2" cy="97.9" r=".33"/>
<circle cx="302.9" cy="256.2" r=".33"/>
<circle cx="330.1" cy="256.2" r=".33"/>
<circle cx="93.6" cy="138.7" r=".33"/>
<circle cx="372.7" cy="69" r=".33"/>
<circle cx="76.6" cy="164.3" r=".33"/>
<circle cx="76.6" cy="160.9" r=".33"/>
<circle cx="76.6" cy="162.6" r=".33"/>
<circle cx="115.7" cy="189.8" r=".33"/>
</g>
<g font-size="4" fill="#f00">
<text x="431.2" y="154.2" transform="rotate(-90 431.2 154.2)">CM# 000001082229</text>
<text x="431.2" y="188.9" transform="rotate(-90 431.2 188.9)">Released</text>
<text x="431.2" y="211.8" transform="rotate(-90 431.2 211.8)">Ver: 10</text>
<text x="431.2" y="235.1" transform="rotate(-90 431.2 235.1)">Rev: H</text>
<text x="431.2" y="271.2" transform="rotate(-90 431.2 271.2)">14. July 2022</text>
</g>
<g font-size="3.6">
<text x="35.7" y="73.7">ANALOG INTERFACE</text>
<text x="83.4" y="126.4">DIGITAL OUTPUTS</text>
<text x="362.5" y="239.1">CCHL INTERFACE</text>
<text x="372.7" y="259.5">DUAL MOTOR DRIVER</text>
<text x="371" y="271.4">100046951</text>
</g>
<g font-size="2.7">
<text x="195.7" y="69.8">FROM/TO CCHL</text>
<text x="80" y="79.8">DAC</text>
<text x="80" y="82.5">MONITOR</text>
<text x="34" y="105.3">IMON FEEDBACK DAC</text>
<text x="40.5" y="108">0--&gt; 5.0V</text>
<text x="331.9" y="180.1">1:4 CONFIG</text>
<text x="393.1" y="198.9">+/-2.5V</text>
<text x="393.1" y="201.6">4A/0.25V</text>
<text x="411.8" y="253.6">10</text>
<text x="422" y="253.6">16</text>
<text x="422" y="270.6">H</text>
</g>
<text font-size="2.7" fill="#000080" x="204.2" y="74.2">J12</text>
<g font-size="2.2">
<text x="255.3" y="189.9">Input Diff. Range: +/-10V</text>
<text x="255.3" y="192.1">Scaling: 4A/1V</text>
<text x="416.9" y="253.8">OF</text>
<text x="372.7" y="263.3">/</text>
</g>
<text font-size="2" x="413.5" y="247.8">NONE</text>
<g font-size="1.5">
<text x="360.8" y="27.8">3.3V</text>
<text x="350.6" y="46.2">GND</text>
<text x="362.1" y="47.4" transform="rotate(-90 362.1 47.4)">14</text>
<text x="379.2" y="43.1">2</text>
<text x="381.2" y="46.5">LIFT_MTN_EN</text>
<text x="389.2" y="43.1">1</text>
<text x="391.8" y="43.8">3.3V</text>
<text x="358.7" y="51.6">1</text>
<text x="368.8" y="51.6">2</text>
<text x="362.1" y="57.4" transform="rotate(-90 362.1 57.4)">7</text>
<text x="333.5" y="63.5">GND</text>
<text x="340.4" y="61.8">GND</text>
<text x="360.8" y="61.8">GND</text>
<text x="360.8" y="65.2">3.3V</text>
<text x="362.1" y="69.5" transform="rotate(-90 362.1 69.5)">14</text>
<text x="380.9" y="68.6">1</text>
<text x="390.9" y="68.6">2</text>
<text x="103.8" y="77.2">+5VA</text>
<text x="358.7" y="73.7">3</text>
<text x="368.8" y="73.7">4</text>
<text x="373.5" y="72.1">LIFT_SER_PAGE_SEL</text>
<text x="114" y="84">+5VA</text>
<text x="149.8" y="82.1">OPAMP OUT {0..+4.98V}</text>
<text x="149.8" y="83.7">0V = -20A</text>
<text x="201.3" y="80.5">19</text>
<text x="201.3" y="83.9">20</text>
<text x="212.2" y="80.5">1</text>
<text x="212.2" y="83.9">2</text>
<text x="212.2" y="78.8">10</text>
<text x="212.2" y="82.2">11</text>
<text x="340.4" y="84">GND</text>
<text x="360.8" y="84">GND</text>
<text x="362.1" y="79.5" transform="rotate(-90 362.1 79.5)">7</text>
<text x="389.7" y="80.6">GND</text>
<text x="73.2" y="85.7">LIFT_DAC_VMON</text>
<text x="103.8" y="87.4">AGND</text>
<text x="115.4" y="89.9" transform="rotate(-90 115.4 89.9)">5</text>
<text x="136.1" y="85.7">LIFT_IMON+</text>
<text x="149.8" y="85.2">2.5V = 0.0A</text>
<text x="149.8" y="86.7">5.0V = +20A</text>
<text x="173.6" y="88.7">GND</text>
<text x="201.3" y="87.3">21</text>
<text x="212.2" y="87.3">3</text>
<text x="212.2" y="85.6">12</text>
<text x="212.2" y="89">13</text>
<text x="333.5" y="85.7">GND</text>
<text x="360.8" y="85.7">3.3V</text>
<text x="362.1" y="89.9" transform="rotate(-90 362.1 89.9)">14</text>
<text x="379.2" y="85.6">2</text>
<text x="381.2" y="89.1">LIFT_DOWN_LIMIT</text>
<text x="389.2" y="85.6">1</text>
<text x="391.8" y="86.3">3.3V</text>
<text x="110.3" y="92.4">3</text>
<text x="110.3" y="95.8">4</text>
<text x="120.3" y="94.1">1</text>
<text x="140.9" y="94.1">2</text>
<text x="150.9" y="94.1">3</text>
<text x="201.3" y="90.7">22</text>
<text x="201.3" y="94.1">23</text>
<text x="212.2" y="90.7">4</text>
<text x="212.2" y="94.1">5</text>
<text x="212.2" y="92.4">14</text>
<text x="212.2" y="95.8">15</text>
<text x="358.7" y="94.1">5</text>
<text x="368.8" y="94.1">6</text>
<text x="115.4" y="99.9" transform="rotate(-90 115.4 99.9)">2</text>
<text x="140.9" y="97.5">1</text>
<text x="150.9" y="97.5">4</text>
<text x="201.3" y="97.5">24</text>
<text x="201.3" y="100.9">25</text>
<text x="212.2" y="97.5">6</text>
<text x="212.2" y="100.9">7</text>
<text x="212.2" y="99.3">16</text>
<text x="362.1" y="99.9" transform="rotate(-90 362.1 99.9)">7</text>
<text x="91.9" y="102.7">-5VA</text>
<text x="114.3" y="104.2">-5VA</text>
<text x="139.5" y="104.4">AGND</text>
<text x="201.3" y="104.4">26</text>
<text x="212.2" y="104.4">8</text>
<text x="212.2" y="107.8">9</text>
<text x="212.2" y="102.7">17</text>
<text x="212.2" y="106">18</text>
<text x="231.4" y="105.7">GND</text>
<text x="333.5" y="106.1">GND</text>
<text x="340.4" y="104.4">GND</text>
<text x="360.8" y="104.4">GND</text>
<text x="91.9" y="112.9">AGND</text>
<text x="153.2" y="111.2">IOGND</text>
<text x="185.5" y="109.2">GND</text>
<text x="360.8" y="109.5">3.3V</text>
<text x="362.1" y="113.7" transform="rotate(-90 362.1 113.7)">14</text>
<text x="379.2" y="109.5">2</text>
<text x="381.2" y="112.9">LIFT_UP_LIMIT</text>
<text x="389.2" y="109.5">1</text>
<text x="391.8" y="110.2">3.3V</text>
<text x="205.5" y="114.4" transform="rotate(-90 205.5 114.4)">28</text>
<text x="209" y="114.4" transform="rotate(-90 209 114.4)">27</text>
<text x="358.7" y="118">9</text>
<text x="368.8" y="118">8</text>
<text x="362.1" y="123.8" transform="rotate(-90 362.1 123.8)">7</text>
<text x="217.8" y="131.6">IOGND</text>
<text x="333.5" y="131.6">GND</text>
<text x="340.4" y="128.2">GND</text>
<text x="360.8" y="128.2">GND</text>
<text x="91.9" y="135">24V</text>
<text x="94" y="147.4">11</text>
<text x="105.5" y="150">GND</text>
<text x="84.8" y="152">1</text>
<text x="84.8" y="153.7">2</text>
<text x="84.8" y="155.4">3</text>
<text x="101.6" y="152">20</text>
<text x="101.6" y="153.7">19</text>
<text x="101.6" y="155.4">18</text>
<text x="331.5" y="150.3">1</text>
<text x="343.2" y="153.7">3</text>
<text x="346" y="154.4">3.3V</text>
<text x="360.4" y="150.3">1</text>
<text x="372.2" y="153.7">3</text>
<text x="374.9" y="154.4">3.3V</text>
<text x="84.8" y="157.1">4</text>
<text x="84.8" y="158.8">5</text>
<text x="84.8" y="160.5">6</text>
<text x="101.6" y="157.1">17</text>
<text x="101.6" y="158.8">16</text>
<text x="101.6" y="160.5">15</text>
<text x="331.5" y="157.1">2</text>
<text x="360.4" y="157.1">2</text>
<text x="83.9" y="167.3">10</text>
<text x="84.8" y="162.2">7</text>
<text x="84.8" y="163.9">8</text>
<text x="101.6" y="162.2">14</text>
<text x="101.6" y="163.9">13</text>
<text x="101.6" y="167.3">9</text>
<text x="94" y="173.7">12</text>
<text x="367.9" y="174">-5VA</text>
<text x="91.9" y="177.2">GND</text>
<text x="114" y="174.2">3.3V</text>
<text x="359.1" y="174.2">+5VA</text>
<text x="61.3" y="182.3">GND</text>
<text x="74.9" y="185.7">GND</text>
<text x="132.7" y="184.4">IOGND</text>
<text x="296.1" y="181">1%</text>
<text x="354" y="181">+5VA</text>
<text x="356" y="184.9">7</text>
<text x="359.1" y="184.4">AGND</text>
<text x="367.6" y="184.4">AGND</text>
<text x="381.2" y="184.4">GANTRY_VIN</text>
<text x="348.5" y="187.7">3</text>
<text x="348.5" y="189.4">8</text>
<text x="360.3" y="191.1">6</text>
<text x="328.4" y="196.3">AGND</text>
<text x="348.5" y="192.8">1</text>
<text x="348.5" y="194.5">2</text>
<text x="350.6" y="203.1">AGND</text>
<text x="352.6" y="199.2">5</text>
<text x="356" y="199.2">4</text>
<text x="374.4" y="203.1">AGND</text>
<text x="296.1" y="204.8">1%</text>
<text x="354.3" y="204.6">-5VA</text>
<text x="301.2" y="238.8">3.3V</text>
<text x="328.4" y="238.8">3.3V</text>
<text x="302.6" y="243.1" transform="rotate(-90 302.6 243.1)">14</text>
<text x="329.8" y="243.1" transform="rotate(-90 329.8 243.1)">14</text>
<text x="401.6" y="245.6">SCALE</text>
<text x="298.3" y="247.3">11</text>
<text x="309.2" y="247.3">10</text>
<text x="325.6" y="247.3">13</text>
<text x="336.4" y="247.3">12</text>
<text x="401.6" y="250.7">SHEET</text>
<text x="302.6" y="253.1" transform="rotate(-90 302.6 253.1)">7</text>
<text x="329.8" y="253.1" transform="rotate(-90 329.8 253.1)">7</text>
<text x="301.2" y="262.7">GND</text>
<text x="328.4" y="262.7">GND</text>
<text x="374.4" y="266.1">DWG NO</text>
<text x="420.3" y="266.1">REV</text>
</g>
<g font-size="1.5" fill="#000080">
<text x="354" y="38">C339</text>
<text x="354" y="41.4">0.1 uF</text>
<text x="384.6" y="41.4">D69</text>
<text x="365.9" y="46.5">U82A</text>
<text x="374.4" y="46.5">R416</text>
<text x="327.3" y="53.7">10.0K</text>
<text x="328.3" y="51.1">R274</text>
<text x="337" y="48.2">TP150</text>
<text x="346.1" y="51.5">R273</text>
<text x="346.1" y="53.7">100K</text>
<text x="372.7" y="48.2">392 Ohm</text>
<text x="337" y="55">R435</text>
<text x="337" y="56.7">1.78K</text>
<text x="343.7" y="55">C342</text>
<text x="343.7" y="58.4">1000 pF 250V</text>
<text x="365.9" y="56.7">SN74LVC14A</text>
<text x="337" y="70.4">TP151</text>
<text x="365.9" y="68.6">U82B</text>
<text x="383.4" y="67">D70</text>
<text x="327.3" y="75.8">10.0K</text>
<text x="328.3" y="73.2">R276</text>
<text x="337" y="77.2">R434</text>
<text x="343.7" y="77.2">C341</text>
<text x="346.1" y="73.6">R275</text>
<text x="346.1" y="75.8">100K</text>
<text x="391.8" y="73.7">392 Ohm</text>
<text x="392.8" y="72.1">R436</text>
<text x="73.2" y="84">TP121</text>
<text x="107.2" y="80.6">C318</text>
<text x="107.2" y="84">0.1 uF</text>
<text x="136.1" y="84">TP120</text>
<text x="337" y="78.9">1.78K</text>
<text x="343.7" y="80.6">1000 pF 250V</text>
<text x="365.9" y="78.9">SN74LVC14A</text>
<text x="384.6" y="84">D103</text>
<text x="61.3" y="89.1">R231</text>
<text x="365.9" y="89.1">U82C</text>
<text x="374.4" y="89.1">R437</text>
<text x="61.3" y="90.8">100 Ohm</text>
<text x="117.4" y="90.8">U59</text>
<text x="127.6" y="90.8">R230</text>
<text x="127.6" y="92.5">22.1 Ohm</text>
<text x="144.7" y="92.5">L29</text>
<text x="328.3" y="93.7">R278</text>
<text x="337" y="90.8">TP152</text>
<text x="346.1" y="94">R277</text>
<text x="372.7" y="90.8">392 Ohm</text>
<text x="117.4" y="97.6">OPA743NA</text>
<text x="141.2" y="99.3">DLW44SN851SK2L</text>
<text x="147.7" y="101">C335</text>
<text x="327.3" y="96.2">10.0K</text>
<text x="337" y="97.6">R433</text>
<text x="337" y="99.3">1.78K</text>
<text x="343.7" y="97.6">C340</text>
<text x="343.7" y="101">1000 pF 250V</text>
<text x="346.1" y="96.2">100K</text>
<text x="365.9" y="99.3">SN74LVC14A</text>
<text x="95.3" y="106.1">C317</text>
<text x="147.4" y="104.4">22 pF</text>
<text x="160" y="104.4">22 pF</text>
<text x="161.7" y="102.7">C337</text>
<text x="384.6" y="107.8">D106</text>
<text x="95.3" y="109.5">0.1 uF</text>
<text x="212.7" y="112.9">CONN DSUB HD26-S</text>
<text x="365.9" y="112.9">U82D</text>
<text x="374.4" y="112.9">R431</text>
<text x="222.9" y="118">C376</text>
<text x="222.9" y="119.7">1000 pF 250V</text>
<text x="328.3" y="117.5">R280</text>
<text x="337" y="114.6">TP153</text>
<text x="346.1" y="117.8">R279</text>
<text x="372.7" y="114.6">392 Ohm</text>
<text x="216.1" y="124.8">R463</text>
<text x="222.9" y="123.1">C375</text>
<text x="222.9" y="124.8">0.01uF 250V</text>
<text x="327.3" y="120">10.0K</text>
<text x="337" y="121.4">R432</text>
<text x="337" y="123.1">1.78K</text>
<text x="343.7" y="121.4">C338</text>
<text x="343.7" y="124.8">1000 pF 250V</text>
<text x="346.1" y="120">100K</text>
<text x="365.9" y="123.1">SN74LVC14A</text>
<text x="216.1" y="126.5">100K</text>
<text x="108.9" y="141.8">C526</text>
<text x="87.6" y="148.8">U83</text>
<text x="108.9" y="145.2">0.1 uF</text>
<text x="335.2" y="145.2">D104</text>
<text x="335.2" y="146.9">BAT54C</text>
<text x="364.2" y="145.2">D105</text>
<text x="364.2" y="146.9">BAT54C</text>
<text x="151.3" y="153.7">MI1206K601R-00</text>
<text x="165.1" y="153.7">L40</text>
<text x="151.3" y="160.5">MI1206K601R-00</text>
<text x="151.3" y="157.1">MI1206K601R-00</text>
<text x="165.1" y="160.5">L38</text>
<text x="165.1" y="157.1">L39</text>
<text x="151.3" y="164">MI1206K601R-00</text>
<text x="165.1" y="164">L37</text>
<text x="64.7" y="172.5">R430</text>
<text x="97" y="172.5">UDN2987LW-6-T</text>
<text x="125.9" y="172.5">1000 pF 250V</text>
<text x="136.1" y="169.1">C331</text>
<text x="137.8" y="172.5">1000 pF 250V 1000 pF 250V 1000 pF 250V</text>
<text x="142.9" y="169.1">C332</text>
<text x="149.8" y="169.1">C333</text>
<text x="156.5" y="169.1">C334</text>
<text x="64.7" y="174.2">2.00K</text>
<text x="78.3" y="175.9">R428</text>
<text x="78.3" y="177.6">2.00K</text>
<text x="296.1" y="177.6">R224</text>
<text x="296.1" y="179.3">4.99K</text>
<text x="362.5" y="177.6">C326</text>
<text x="371" y="177.6">C327</text>
<text x="118.4" y="181">R624</text>
<text x="118.4" y="183">10.0K</text>
<text x="350.6" y="184.4">U56</text>
<text x="362.5" y="181">0.1 uF</text>
<text x="371" y="181">0.1 uF</text>
<text x="381.2" y="182.7">TP85</text>
<text x="297.8" y="191.2">3.32K</text>
<text x="299.5" y="189.5">R417</text>
<text x="307.7" y="189.5">C92</text>
<text x="316.5" y="187.8">22 pF</text>
<text x="318.2" y="186.1">C325</text>
<text x="332.2" y="189.5">R418</text>
<text x="334.2" y="191.5">NI</text>
<text x="365.9" y="187.8">R180</text>
<text x="365.9" y="189.5">100 Ohm</text>
<text x="306" y="192.9">1000 pF 250V</text>
<text x="316.5" y="196.3">22 pF</text>
<text x="318.2" y="194.6">C328</text>
<text x="359.1" y="196.3">AD620BR</text>
<text x="377.8" y="194.6">C275</text>
<text x="377.8" y="198">0.1 uF</text>
<text x="294.4" y="203.1">4.99K</text>
<text x="296.1" y="201.4">R223</text>
<text x="306.3" y="242.2">U82E</text>
<text x="333.5" y="242.2">U82F</text>
<text x="306.3" y="252.4">SN74LVC14A</text>
<text x="333.5" y="252.4">SN74LVC14A</text>
</g>
<g font-size="1.5" fill="#f00">
<text x="354.3" y="51.6">IN90</text>
<text x="399.8" y="52.6">LIFT_MTN_EN# 15</text>
<text x="399.8" y="64.6">LIFT_SER_PAGE_SEL 15</text>
<text x="354.3" y="73.7">IN91</text>
<text x="218.2" y="83.8">LIFT_GPI2</text>
<text x="218.2" y="78.7">LIFT_GPO1</text>
<text x="218.2" y="80.4">LIFT_GPI1</text>
<text x="218.2" y="82.1">LIFT_GPO2</text>
<text x="184.1" y="87.2">LIFT_CURR_CMD_A</text>
<text x="218.2" y="87.2">LIFT_GPI3</text>
<text x="39" y="93.3">14 LIFT_DAC</text>
<text x="90.5" y="92.4">LIFT_DAC_VMON</text>
<text x="184.1" y="94.1">LIFT_CURR_FB_A</text>
<text x="184.1" y="90.7">LIFT_CURR_CMD_B</text>
<text x="218.2" y="90.7">LIFT_GPI4</text>
<text x="218.2" y="92.4">LIFT_LIMIT1</text>
<text x="354.3" y="94.2">IN92</text>
<text x="399.8" y="95.2">LIFT_DOWN_LIMIT#</text>
<text x="415.4" y="95.2">15</text>
<text x="184.1" y="97.5">LIFT_CURR_FB_B</text>
<text x="218.2" y="97.5">LIFT_LIMIT2</text>
<text x="352.6" y="118">IN93</text>
<text x="399.8" y="119">LIFT_UP_LIMIT# 15</text>
<text x="49.2" y="152.9">15 LIFT_SER_CLK</text>
<text x="49.2" y="154.6">15 LIFT_SER_SYNC</text>
<text x="112.6" y="153.6">LIFT_GPI2_Y</text>
<text x="112.6" y="155.3">LIFT_GPI3_Y</text>
<text x="112.6" y="151.9">LIFT_GPI1_Y</text>
<text x="327.1" y="150.3">IN90</text>
<text x="356" y="150.3">IN92</text>
<text x="49.2" y="158">15 LIFT_SER_DATA1</text>
<text x="49.2" y="156.3">15 LIFT_SER_DATA0</text>
<text x="112.6" y="157">LIFT_GPI4_Y</text>
<text x="327.1" y="157.1">IN91</text>
<text x="356" y="157.1">IN93</text>
<text x="35.6" y="168.2">15 LIFT_SERIO_RST#</text>
<text x="310" y="182.5">LIFT_CURR_CMD_A_IN</text>
<text x="124.4" y="190.5">LIFT_SERIO_FLT#</text>
<text x="138.7" y="190.5">15</text>
<text x="327.1" y="197.9">LIFT_CURR_CMD_B_IN</text>
<text x="393.3" y="192.2">LIFT_CURR_CMD</text>
<text x="407.4" y="192.2">14</text>
</g>
<g font-size="1.5" fill="#00f">
<text x="112.6" y="93.2">+</text>
<text x="112.6" y="96.6">-</text>
<text x="350.7" y="190.3">RG</text>
<text x="350.9" y="188.4">+</text>
<text x="355.8" y="188.1">V+</text>
<text x="350.7" y="193.6">RG</text>
<text x="350.9" y="195.1">-</text>
<text x="352.6" y="196.4">REF</text>
<text x="355.8" y="196.4">V-</text>
</g>
<g font-size="1.5" fill="#004080">
<text x="87.6" y="153.1">IN1</text>
<text x="87.6" y="154.8">IN2</text>
<text x="92.6" y="151.2">VS</text>
<text x="95.5" y="153.1">OUT1</text>
<text x="95.5" y="154.8">OUT2</text>
<text x="87.6" y="156.5">IN3</text>
<text x="87.6" y="158.2">IN4</text>
<text x="87.6" y="159.9">IN5</text>
<text x="87.6" y="161.6">IN6</text>
<text x="95.5" y="156.5">OUT3</text>
<text x="95.5" y="158.2">OUT4</text>
<text x="95.5" y="159.9">OUT5</text>
<text x="95.5" y="161.6">OUT6</text>
<text x="87.6" y="163.3">IN7</text>
<text x="87.6" y="165">IN8</text>
<text x="95.5" y="163.3">OUT7</text>
<text x="95.5" y="165">OUT8</text>
<text x="87.6" y="168.4">OE/R</text>
<text x="92.8" y="170.2">GND</text>
<text x="94.7" y="168.4">FAULT</text>
</g>
<g font-size="1.2">
<text x="44.2" y="2.2">5</text>
<text x="129.3" y="2.2">4</text>
<text x="214.4" y="2.2">3</text>
<text x="299.5" y="2.2">2</text>
<text x="384.6" y="2.2">1</text>
<text x=".4" y="37.7">D</text>
<text x="427.6" y="37.7">D</text>
<text x=".4" y="105.8">C</text>
<text x="427.6" y="105.8">C</text>
<text x=".4" y="173.9">B</text>
<text x="427.6" y="173.9">B</text>
<text x=".4" y="241.9">A</text>
<text x="427.6" y="241.9">A</text>
<text x="44.2" y="276.1">5</text>
<text x="129.3" y="276.1">4</text>
<text x="214.4" y="276.1">3</text>
<text x="299.5" y="276.1">2</text>
<text x="384.6" y="276.1">1</text>
</g>
</svg>
